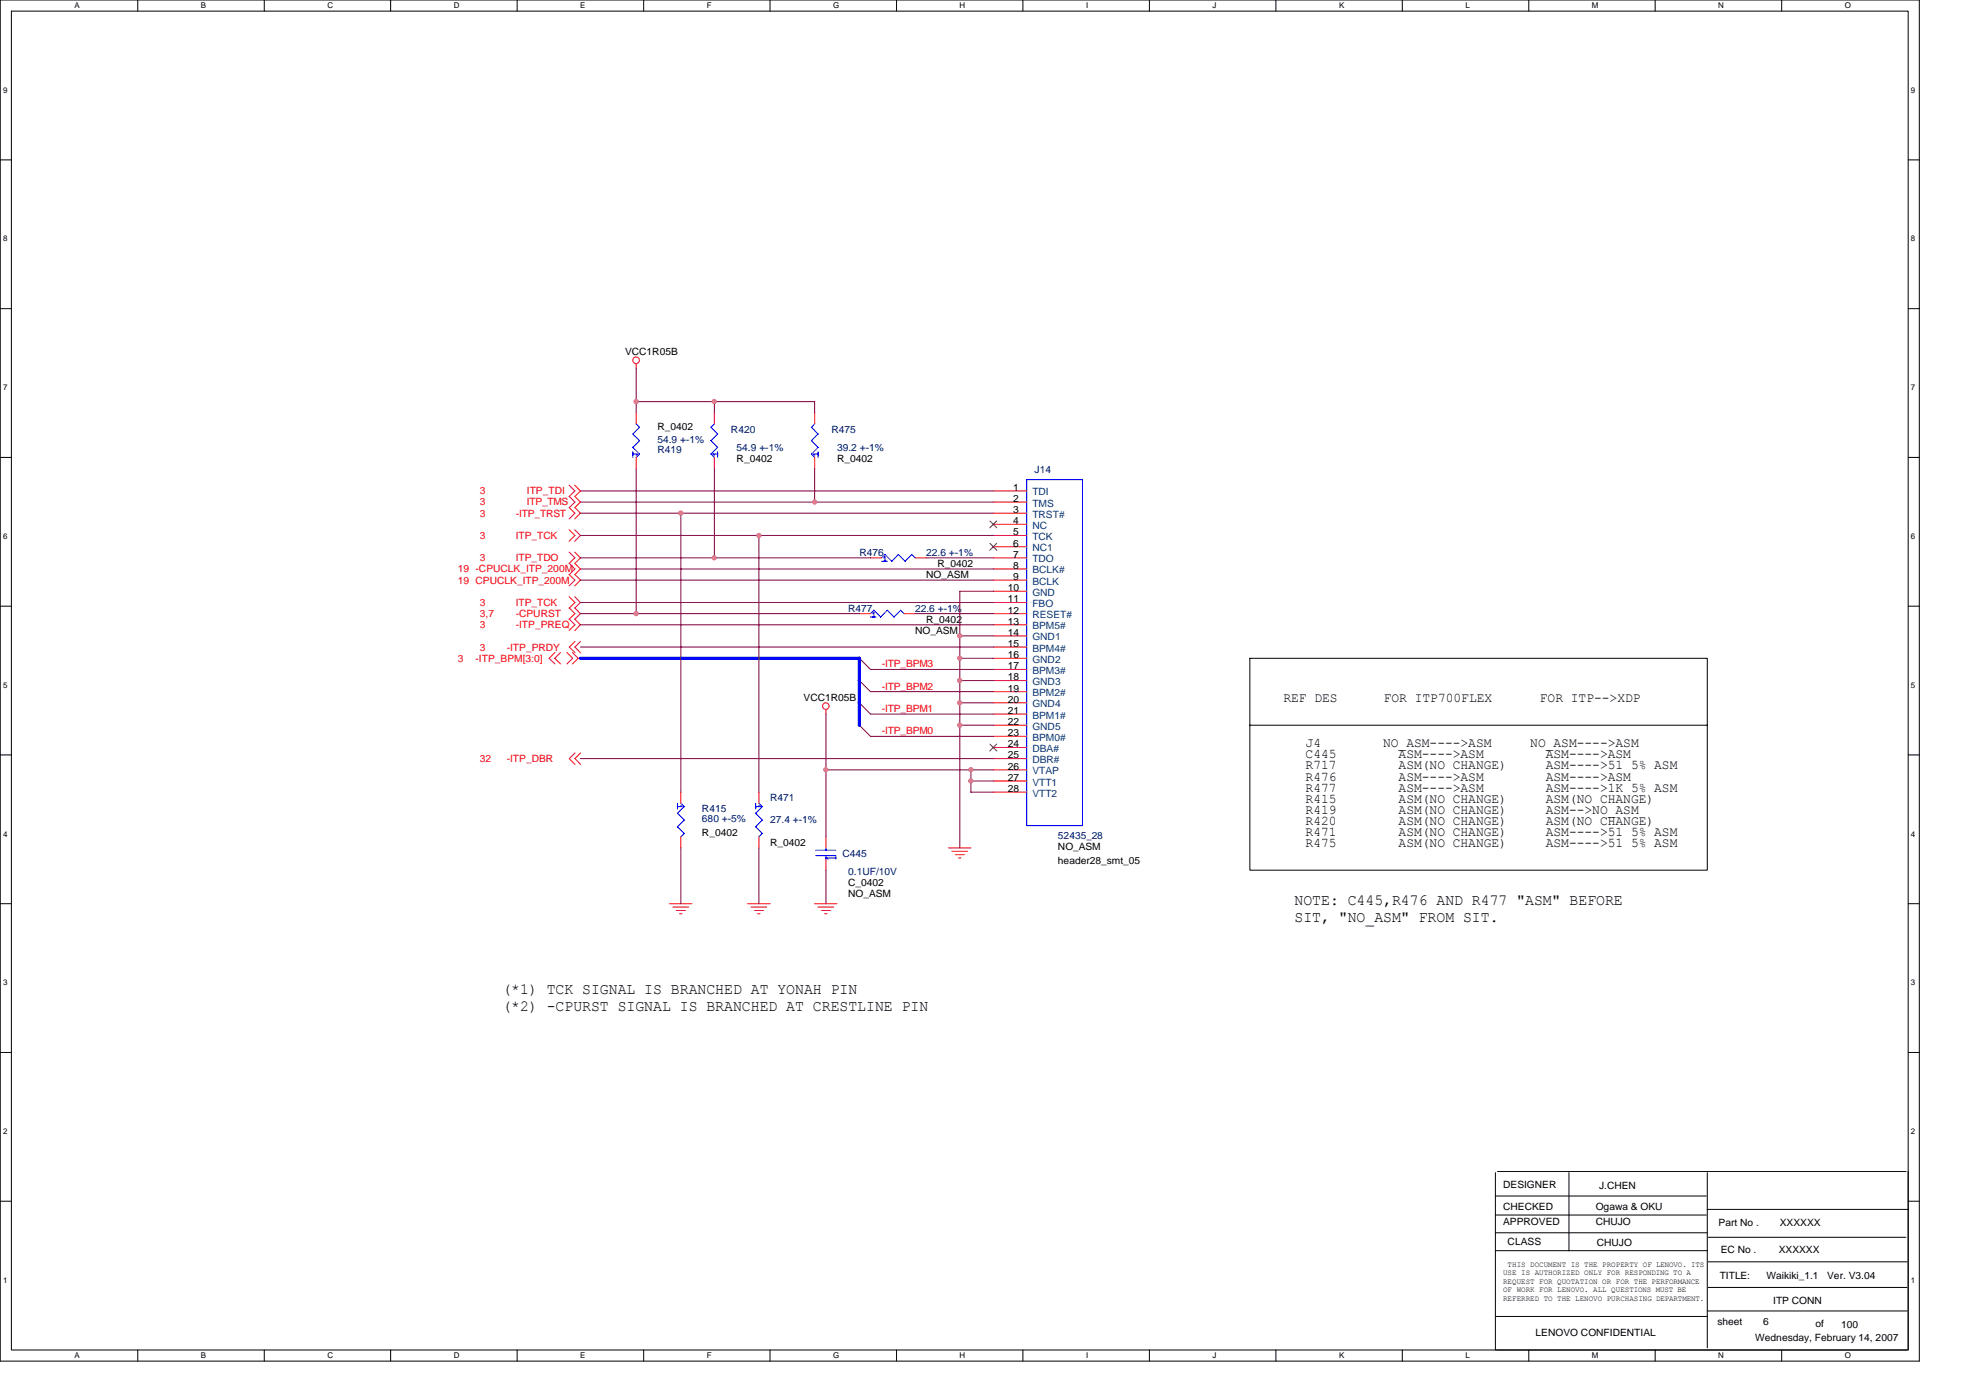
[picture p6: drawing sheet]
<svg xmlns="http://www.w3.org/2000/svg" width="297mm" height="210mm" viewBox="0 0 297 210" stroke-linecap="round" stroke-linejoin="round" font-family="sans-serif">
<path d="M0 0h288.4v204.5h-288.4zM1.7 1.7h285v201.1h-285z" fill="none" stroke="#000" stroke-width=".15"/>
<g fill="#fff">
<path d="M11.2 .2h.8v1.3h-.8z"/>
<path d="M11.2 203h.8v1.4h-.8z"/>
</g>
<path d="M20.7 0v1.7M20.7 202.8v1.7" fill="none" stroke="#000" stroke-width=".15"/>
<g fill="#fff">
<path d="M30.2 .2h.8v1.3h-.8z"/>
<path d="M30.2 203h.8v1.4h-.8z"/>
</g>
<path d="M39.7 0v1.7M39.7 202.8v1.7" fill="none" stroke="#000" stroke-width=".15"/>
<g fill="#fff">
<path d="M49.2 .2h.8v1.3h-.8z"/>
<path d="M49.2 203h.8v1.4h-.8z"/>
</g>
<path d="M58.7 0v1.7M58.7 202.8v1.7" fill="none" stroke="#000" stroke-width=".15"/>
<g fill="#fff">
<path d="M68.2 .2h.8v1.3h-.8z"/>
<path d="M68.2 203h.8v1.4h-.8z"/>
</g>
<path d="M77.7 0v1.7M77.7 202.8v1.7" fill="none" stroke="#000" stroke-width=".15"/>
<g fill="#fff">
<path d="M87.2 .2h.8v1.3h-.8z"/>
<path d="M87.2 203h.8v1.4h-.8z"/>
</g>
<path d="M96.7 0v1.7M96.7 202.8v1.7" fill="none" stroke="#000" stroke-width=".15"/>
<g fill="#fff">
<path d="M106.2 .2h.7v1.3h-.7z"/>
<path d="M106.2 203h.7v1.4h-.7z"/>
</g>
<path d="M115.7 0v1.7M115.7 202.8v1.7" fill="none" stroke="#000" stroke-width=".15"/>
<g fill="#fff">
<path d="M125.2 .2h.9v1.3h-.9z"/>
<path d="M125.2 203h.9v1.4h-.9z"/>
</g>
<path d="M134.7 0v1.7M134.7 202.8v1.7" fill="none" stroke="#000" stroke-width=".15"/>
<g fill="#fff">
<path d="M144.2 .2h.8v1.3h-.8z"/>
<path d="M144.2 203h.8v1.4h-.8z"/>
</g>
<path d="M153.7 0v1.7M153.7 202.8v1.7" fill="none" stroke="#000" stroke-width=".15"/>
<g fill="#fff">
<path d="M163.2 .2h.3v1.3h-.3z"/>
<path d="M163.2 203h.3v1.4h-.3z"/>
</g>
<path d="M172.7 0v1.7M172.7 202.8v1.7" fill="none" stroke="#000" stroke-width=".15"/>
<g fill="#fff">
<path d="M182.2 .2h.6v1.3h-.6z"/>
<path d="M182.2 203h.6v1.4h-.6z"/>
</g>
<path d="M191.7 0v1.7M191.7 202.8v1.7" fill="none" stroke="#000" stroke-width=".15"/>
<g fill="#fff">
<path d="M201.2 .2h.8v1.3h-.8z"/>
<path d="M201.2 203h.8v1.4h-.8z"/>
</g>
<path d="M210.7 0v1.7M210.7 202.8v1.7" fill="none" stroke="#000" stroke-width=".15"/>
<g fill="#fff">
<path d="M220.2 .2h.6v1.3h-.6z"/>
<path d="M220.2 203h.6v1.4h-.6z"/>
</g>
<path d="M229.7 0v1.7M229.7 202.8v1.7" fill="none" stroke="#000" stroke-width=".15"/>
<g fill="#fff">
<path d="M239.2 .2h.9v1.3h-.9z"/>
<path d="M239.2 203h.9v1.4h-.9z"/>
</g>
<path d="M248.7 0v1.7M248.7 202.8v1.7" fill="none" stroke="#000" stroke-width=".15"/>
<g fill="#fff">
<path d="M258.2 .2h.8v1.3h-.8z"/>
<path d="M258.2 203h.8v1.4h-.8z"/>
</g>
<path d="M267.7 0v1.7M267.7 202.8v1.7" fill="none" stroke="#000" stroke-width=".15"/>
<g fill="#fff">
<path d="M277.2 .2h.9v1.3h-.9z"/>
<path d="M277.2 203h.9v1.4h-.9z"/>
<path d="M.5 12.8h.6v1.4h-.6z"/>
<path d="M287.1 12.8h.7v1.4h-.7z"/>
<path d="M.5 35.2h.6v1.3h-.6z"/>
<path d="M287.1 35.2h.7v1.3h-.7z"/>
</g>
<path d="M0 24h1.7M286.7 24h1.7" fill="none" stroke="#000" stroke-width=".15"/>
<g fill="#fff">
<path d="M.5 57.6h.6v1.3h-.6z"/>
<path d="M287.1 57.6h.7v1.3h-.7z"/>
</g>
<path d="M0 46.4h1.7M286.7 46.4h1.7" fill="none" stroke="#000" stroke-width=".15"/>
<g fill="#fff">
<path d="M.5 79.9h.6v1.3h-.6z"/>
<path d="M287.1 79.9h.7v1.3h-.7z"/>
</g>
<path d="M0 68.7h1.7M286.7 68.7h1.7" fill="none" stroke="#000" stroke-width=".15"/>
<g fill="#fff">
<path d="M.5 102.3h.6v1.3h-.6z"/>
<path d="M287.1 102.3h.7v1.3h-.7z"/>
</g>
<path d="M0 91.1h1.7M286.7 91.1h1.7" fill="none" stroke="#000" stroke-width=".15"/>
<g fill="#fff">
<path d="M.5 124.6h.6v1.3h-.6z"/>
<path d="M287.1 124.6h.7v1.3h-.7z"/>
</g>
<path d="M0 113.4h1.7M286.7 113.4h1.7" fill="none" stroke="#000" stroke-width=".15"/>
<g fill="#fff">
<path d="M.5 147h.6v1.3h-.6z"/>
<path d="M287.1 147h.7v1.3h-.7z"/>
</g>
<path d="M0 135.8h1.7M286.7 135.8h1.7" fill="none" stroke="#000" stroke-width=".15"/>
<g fill="#fff">
<path d="M.5 169.3h.6v1.3h-.6z"/>
<path d="M287.1 169.3h.7v1.3h-.7z"/>
</g>
<path d="M0 158.1h1.7M286.7 158.1h1.7" fill="none" stroke="#000" stroke-width=".15"/>
<g fill="#fff">
<path d="M.5 191.7h.6v1.3h-.6z"/>
<path d="M287.1 191.7h.7v1.3h-.7z"/>
</g>
<g fill="none" stroke="#000" stroke-width=".15">
<path d="M187.8 98.9h68.7v31.8h-68.7zM187.8 109h68.7M224.7 179.7h31.7M224.7 176.2v26.7M225 176h61.4M235.7 176.2v11.7M256.5 176.2v26.3M286.7 176v26.8M0 180.5h1.7M224.7 182.6h31.7M224.7 185.2h31.8M224.7 187.9h31.8"/>
<path d="M224.7 197.8h31.8M256.5 181.7h30.2M256.5 197h30.1M256.7 189.6h29.8M256.7 185.9h29.7M256.7 193.4h29.8M286.7 180.5h1.7M224.8 202.8h61.7"/>
</g>
<g fill="none" stroke="#f00" stroke-width=".15">
<path d="M95.6 54.7v.6M85.5 72.9l.9 .9-.9 .8M85.5 74.6l.9 .8-.9 .9M85.5 76.2l.9 .9-.9 .9M85.5 79.6l.9 .9-.9 .8M86.4 72.9l.8 .9-.8 .8M86.4 74.6l.8 .8-.8 .9M86.4 76.2l.8 .9-.8 .9M86.4 79.6l.8 .9-.8 .8M95.6 62v1.7M95.6 68.7v1.7M107.3 62v1.7"/>
<path d="M107.3 68.7v1.7M122.4 62v1.7M122.4 68.7v1.7M149.2 73.8h5.1M149.2 75.4h5.1M149.2 77.1h5.1M149.2 78.8h5.1M83.4 98l-.9 .9 .9 .9M84.2 98l-.8 .9 .8 .9M85.2 98l.8 .9-.8 .9M85.5 83l.9 .8-.9 .9M85.5 86.3l.9 .9-.9 .8"/>
<path d="M85.5 84.6l.9 .9-.9 .9M85.5 89.7l.9 .8-.9 .9M85.5 91.3l.9 .9-.9 .8M85.5 93l.9 .9-.9 .8M86 98l.9 .9-.9 .9M86.4 83l.8 .8-.8 .9M86.4 86.3l.8 .9-.8 .8M86.4 84.6l.8 .9-.8 .9M86.4 89.7l.8 .8-.8 .9M86.4 91.3l.8 .9-.8 .8M86.4 93l.8 .9-.8 .8M86.4 96.4l-.9 .8 .9 .9"/>
<path d="M87.2 96.4l-.8 .8 .8 .9M129.1 92.2h1.7M130.8 83.8h1.7M135.8 92.2h1.7M137.5 83.8h1.7M149.2 83.8h5.1M149.2 80.5h5.1M149.2 82.1h5.1M149.2 85.5h5.1M149.2 87.2h5.1M149.2 88.8h5.1M149.2 90.5h5.1"/>
<path d="M149.2 92.2h5.1M149.2 93.9h5.1M149.2 95.5h5.1M149.2 97.2h5.1M149.2 98.9h5.1M86.4 113.1l-.9 .9 .9 .9M87.2 113.1l-.8 .9 .8 .9M102.3 119v1.7M114 119v1.7M124.1 106.6v.7M149.2 100.6h5.1M149.2 102.3h5.1"/>
<path d="M149.2 103.9h5.1M149.2 105.6h5.1M149.2 107.3h5.1M149.2 109h5.1M149.2 110.6h5.1M149.2 112.3h5.1M149.2 114h5.1M149.2 115.7h5.1M149.2 117.3h5.1M149.2 119h5.1M100.6 135.8h3.4M101.1 136.3h2.4"/>
<path d="M101.6 136.8h1.4M102.1 137.3h.4M102.3 125.7v1.7M112.3 135.8h3.4M112.8 136.3h2.4M113.4 136.8h1.3M113.8 137.3h.4M114 125.7v1.7M122.4 135.8h3.4M122.9 136.3h2.4M123.4 136.8h1.4M123.9 137.3h.4"/>
<path d="M124.1 125.7v1.7M124.1 129.1v1.6M142.5 127.4h3.4M143 127.9h2.4M143.5 128.4h1.4M144 128.9h.4"/>
<circle cx="95.6" cy="54.1" r=".5"/>
<circle cx="124.1" cy="106.1" r=".49"/>
</g>
<g fill="none" stroke="#00f" stroke-width=".15">
<path d="M95.1 67.2l1 1M95.1 68.2h.7M95.1 67.9v.8M95.6 63.7l.5 .5M95.8 68.2l-.2 .2M96.1 66.2l-1 1M96.1 64.2l-1 1 1 1M96.1 68.2l-.5 .5M106.8 66.2l1 1M106.8 64.2l1 1M106.8 68.2l.5 .5M107.1 68.2h.7"/>
<path d="M107.2 68.2l.2 .2M107.4 63.7l-.6 .5M107.8 67.9v.8M107.8 67.2l-1 1M107.8 65.2l-1 1M121.9 66.2l1 1M121.9 64.2l1 1M121.9 68.2l.5 .5M122.4 63.7l-.5 .5M122.9 68.2h-.7l.2 .2M122.9 67.9v.8M122.9 67.2l-1 1"/>
<path d="M122.9 65.2l-1 1M154.3 72.1h8.3v52h-8.3zM130.8 92.7h.9M131.1 92.2l.2-.2v.7M131.3 91.7l1 1M131.3 91.7l-.5 .5M132.3 92.7l1-1 1 1M132.5 84.3h.8M133 83.3l1 1M133 83.6v.7M133 83.7l-.2 .1M133 83.3l-.5 .5"/>
<path d="M135 83.3l1 1M135 83.3l-1 1M135.3 91.7l.5 .5M135.3 91.7l-1 1M137 83.3l.5 .5M137 83.3l-1 1M101.8 122.2l1 1M101.8 124.2l1 1-.5 .6M101.8 120.7v.9M102.3 121l.2 .2h-.7M102.3 120.7l.5 .5-1 1M102.8 123.2l-1 1"/>
<path d="M113.5 122.2l1.1 1M113.5 124.2l1.1 1M113.5 121.2h.7M113.5 120.7v.9M114 121l.2 .2M114 120.7l.6 .5M114.5 121.2l-1 1M114.5 123.2l-1 1M114.5 125.2l-.5 .6M122.6 127.7h3M122.6 128.6h3M124.1 128.9h1.5"/>
<path d="M124.1 127.4v.4M124.1 128.5v.6M124.1 128.9l.3 .2M125.6 128.7v.4"/>
</g>
<path d="M148.7 78.3l1.1 1M149.8 78.3l-1.1 1M148.7 81.6l1.1 1.1M149.8 81.6l-1.1 1.1M148.7 111.8l1.1 1M149.8 111.8l-1.1 1" fill="none" stroke="#804000" stroke-width=".15"/>
<g fill="none" stroke="#800040" stroke-width=".15">
<path d="M95.6 55.3v6.7M87.2 75.4h62.1M87.2 77.1h62.1M87.2 73.8h62.1M95.6 60.3h26.8v1.7M95.6 70.4v21.8M102.3 77.1v41.9M107.3 60.3v1.7M107.3 70.4v13.4M122.4 70.4v5.1M87.2 83.8h43.6M87.2 97.2h62.1"/>
<path d="M87.2 92.2h41.9M87.2 85.5h62.1M87.2 80.5h62.1M87.2 87.2h62.1M87.2 93.9h62.1M87.2 90.5h62.1M114 80.5v38.5M129.1 98.9l1.7 1.7h18.5M137.5 92.2h11.8M139.2 83.8h10.1M144.2 95.5h5.1M144.2 98.9h5.1"/>
<path d="M149.3 88.8h-5.1v38.6M87.2 114h62.1M124.1 115.7h25.2M124.1 107.3v18.5M129.1 105.6l1.7 1.7h18.5M129.1 102.2l1.7 1.7h18.5M129.1 108.9l1.7 1.7h18.5M144.2 102.3h5.1M144.2 105.6h5.1M144.2 109h5.1M145.9 115.7v3.3h3.4M145.9 117.3h3.4"/>
<path d="M102.3 127.4v8.4M114 127.4v8.4M124.1 130.7v5.1"/>
</g>
<path d="M87.2 98.9h41.9M129.1 98.9v10.1" fill="none" stroke="#00f" stroke-width=".49"/>
<g fill="#f0f" stroke="#f0f" stroke-width=".15">
<circle cx="144.2" cy="98.9" r=".33"/>
<circle cx="144.2" cy="102.2" r=".33"/>
<circle cx="144.2" cy="109" r=".33"/>
<circle cx="144.2" cy="95.5" r=".33"/>
<circle cx="144.2" cy="105.6" r=".33"/>
<circle cx="122.4" cy="75.4" r=".32"/>
<circle cx="114" cy="80.5" r=".32"/>
<circle cx="107.3" cy="83.8" r=".32"/>
<circle cx="95.6" cy="92.2" r=".33"/>
<circle cx="102.3" cy="77.1" r=".33"/>
<circle cx="124.1" cy="115.7" r=".32"/>
<circle cx="145.9" cy="115.7" r=".33"/>
<circle cx="145.9" cy="117.3" r=".33"/>
<circle cx="95.6" cy="60.3" r=".33"/>
<circle cx="107.3" cy="60.3" r=".32"/>
</g>
<g font-size="2.3">
<text x="194.5" y="136">NOTE: C445,R476 AND R477 &quot;ASM&quot; BEFORE</text>
<text x="194.5" y="138.5">SIT, &quot;NO_ASM&quot; FROM SIT.</text>
<text x="75.5" y="149.4">(*1) TCK SIGNAL IS BRANCHED AT YONAH PIN</text>
<text x="75.5" y="151.9">(*2) -CPURST SIGNAL IS BRANCHED AT CRESTLINE PIN</text>
</g>
<g font-size="2">
<text x="192.8" y="105.5">REF DES</text>
<text x="207.9" y="105.5">FOR ITP700FLEX</text>
<text x="231.4" y="105.5">FOR ITP--&gt;XDP</text>
<text x="196.2" y="112.2">J4</text>
<text x="196.2" y="113.9">C445</text>
<text x="207.8" y="112.2">NO_ASM----&gt;ASM</text>
<text x="210.1" y="113.9">ASM----&gt;ASM</text>
<text x="229.9" y="112.2">NO_ASM----&gt;ASM</text>
<text x="232.3" y="113.9">ASM----&gt;ASM</text>
<text x="196.2" y="115.6">R717</text>
<text x="196.2" y="117.3">R476</text>
<text x="196.2" y="119">R477</text>
<text x="210.1" y="115.6">ASM(NO CHANGE)</text>
<text x="210.1" y="117.3">ASM----&gt;ASM</text>
<text x="210.1" y="119">ASM----&gt;ASM</text>
<text x="232.3" y="115.6">ASM----&gt;51 5% ASM</text>
<text x="232.3" y="117.3">ASM----&gt;ASM</text>
<text x="232.3" y="119">ASM----&gt;1K 5% ASM</text>
<text x="196.2" y="120.6">R415</text>
<text x="196.2" y="122.3">R419</text>
<text x="196.2" y="124">R420</text>
<text x="196.2" y="125.7">R471</text>
<text x="210.1" y="120.6">ASM(NO CHANGE)</text>
<text x="210.1" y="122.3">ASM(NO CHANGE)</text>
<text x="210.1" y="124">ASM(NO CHANGE)</text>
<text x="210.1" y="125.7">ASM(NO CHANGE)</text>
<text x="232.3" y="120.6">ASM(NO CHANGE)</text>
<text x="232.3" y="122.3">ASM--&gt;NO_ASM</text>
<text x="232.3" y="124">ASM(NO CHANGE)</text>
<text x="232.3" y="125.7">ASM----&gt;51 5% ASM</text>
<text x="196.2" y="127.3">R475</text>
<text x="210.1" y="127.3">ASM(NO CHANGE)</text>
<text x="232.3" y="127.3">ASM----&gt;51 5% ASM</text>
</g>
<g font-size="1.5">
<text x="93.9" y="53.3">VCC1R05B</text>
<text x="98.8" y="64.6">R_0402</text>
<text x="110.7" y="69.4">R_0402</text>
<text x="125.8" y="69.4">R_0402</text>
<text x="152.2" y="73.7">1</text>
<text x="152.2" y="75.4">2</text>
<text x="152.2" y="77.1">3</text>
<text x="152.2" y="78.8">4</text>
<text x="152.2" y="80.4">5</text>
<text x="152.2" y="82.1">6</text>
<text x="152.2" y="83.8">7</text>
<text x="139.2" y="86.8">NO_ASM</text>
<text x="140.9" y="85.2">R_0402</text>
<text x="151.4" y="88.8">10</text>
<text x="152.2" y="85.5">8</text>
<text x="152.2" y="87.1">9</text>
<text x="137.5" y="95.2">NO_ASM</text>
<text x="139.2" y="93.6">R_0402</text>
<text x="151.4" y="90.5">11</text>
<text x="151.4" y="92.2">12</text>
<text x="151.4" y="93.9">13</text>
<text x="151.4" y="95.5">14</text>
<text x="151.4" y="97.2">15</text>
<text x="151.4" y="98.9">16</text>
<text x="151.4" y="100.6">17</text>
<text x="120.7" y="105.3">VCC1R05B</text>
<text x="151.4" y="102.2">18</text>
<text x="151.4" y="103.9">19</text>
<text x="151.4" y="105.6">20</text>
<text x="151.4" y="107.3">21</text>
<text x="151.4" y="108.9">22</text>
<text x="151.4" y="110.6">23</text>
<text x="151.4" y="112.3">24</text>
<text x="151.4" y="114">25</text>
<text x="151.4" y="115.7">26</text>
<text x="151.4" y="117.3">27</text>
<text x="151.4" y="119">28</text>
<text x="105.5" y="125.6">R_0402</text>
<text x="115.7" y="127.1">R_0402</text>
<text x="159" y="127.7">NO_ASM</text>
<text x="159" y="129.8">header28_smt_05</text>
<text x="127.4" y="133.1">C_0402</text>
<text x="127.4" y="134.8">NO_ASM</text>
<text x="225.8" y="178.5">DESIGNER</text>
<text x="240.3" y="178.7">J.CHEN</text>
<text x="225.8" y="181.7">CHECKED</text>
<text x="225.8" y="184.1">APPROVED</text>
<text x="239.8" y="181.7">Ogawa &amp; OKU</text>
<text x="239.8" y="184.1">CHUJO</text>
<text x="258.2" y="184.3">Part No .</text>
<text x="267.4" y="184.3">XXXXXX</text>
<text x="226.5" y="187.1">CLASS</text>
<text x="239.9" y="187.3">CHUJO</text>
<text x="258.5" y="188.3">EC No .</text>
<text x="267.2" y="188.3">XXXXXX</text>
<text x="258.4" y="192.1">TITLE:</text>
<text x="265.4" y="192.1">Waikiki_1.1</text>
<text x="266.4" y="196">ITP CONN</text>
<text x="274.5" y="192.1">Ver. V3.04</text>
<text x="230.7" y="200.7">LENOVO CONFIDENTIAL</text>
<text x="258" y="199.2">sheet</text>
<text x="263.7" y="201.5">Wednesday, February 14, 2007</text>
<text x="264.9" y="199.2">6</text>
<text x="272.8" y="199.3">of</text>
<text x="276.6" y="199.5">100</text>
</g>
<g font-size="1.5" fill="#000080">
<text x="109.8" y="65">R420</text>
<text x="124.9" y="65">R475</text>
<text x="98.8" y="68.1">R419</text>
<text x="98.8" y="66.6">54.9 +-1%</text>
<text x="110.7" y="67.7">54.9 +-1%</text>
<text x="125.8" y="67.7">39.2 +-1%</text>
<text x="155.4" y="71.1">J14</text>
<text x="129.1" y="83.5">R476</text>
<text x="139.2" y="83.5">22.6 +-1%</text>
<text x="127.4" y="91.9">R477</text>
<text x="137.5" y="91.9">22.6 +-1%</text>
<text x="105.5" y="122">R415</text>
<text x="105.5" y="123.5">680 +-5%</text>
<text x="115.7" y="120.4">R471</text>
<text x="115.7" y="123.7">27.4 +-1%</text>
<text x="126.6" y="128.8">C445</text>
<text x="127.4" y="131.4">0.1UF/10V</text>
<text x="159" y="126.1">52435_28</text>
</g>
<g font-size="1.5" fill="#f00">
<text x="72.1" y="74.3">3</text>
<text x="72.1" y="75.9">3</text>
<text x="72.1" y="77.6">3</text>
<text x="77.5" y="77.6">-ITP_TRST</text>
<text x="79.2" y="74.3">ITP_TDI</text>
<text x="79.2" y="75.9">ITP_TMS</text>
<text x="72.1" y="81">3</text>
<text x="77.5" y="81">ITP_TCK</text>
<text x="68.8" y="87.7">19 CPUCLK_ITP_200M</text>
<text x="68.8" y="86">19 -CPUCLK_ITP_200M</text>
<text x="72.1" y="84.3">3</text>
<text x="77.5" y="84.3">ITP_TDO</text>
<text x="72.1" y="91">3</text>
<text x="72.1" y="92.7">3,7</text>
<text x="72.1" y="94.4">3</text>
<text x="77.5" y="91">ITP_TCK</text>
<text x="77.5" y="92.7">-CPURST</text>
<text x="77.5" y="94.4">-ITP_PREQ</text>
<text x="68.8" y="99.4">3</text>
<text x="71.5" y="99.4">-ITP_BPM[3:0]</text>
<text x="72.1" y="97.7">3</text>
<text x="76.1" y="97.7">-ITP_PRDY</text>
<text x="132.5" y="100.3">-ITP_BPM3</text>
<text x="132.5" y="107">-ITP_BPM1</text>
<text x="132.5" y="103.6">-ITP_BPM2</text>
<text x="132.5" y="110.3">-ITP_BPM0</text>
<text x="72.1" y="114.5">32</text>
<text x="76.1" y="114.5">-ITP_DBR</text>
</g>
<g font-size="1.5" fill="#004080">
<text x="155.1" y="74.4">TDI</text>
<text x="155.1" y="76.1">TMS</text>
<text x="155.1" y="77.8">TRST#</text>
<text x="155.1" y="79.5">NC</text>
<text x="155.1" y="81.1">TCK</text>
<text x="155.1" y="82.8">NC1</text>
<text x="155.1" y="84.5">TDO</text>
<text x="155.1" y="86.2">BCLK#</text>
<text x="155.1" y="87.8">BCLK</text>
<text x="155.1" y="89.5">GND</text>
<text x="155.1" y="91.2">FBO</text>
<text x="155.1" y="92.9">RESET#</text>
<text x="155.1" y="94.6">BPM5#</text>
<text x="155.1" y="96.2">GND1</text>
<text x="155.1" y="97.9">BPM4#</text>
<text x="155.1" y="99.6">GND2</text>
<text x="155.1" y="101.3">BPM3#</text>
<text x="155.1" y="102.9">GND3</text>
<text x="155.1" y="104.6">BPM2#</text>
<text x="155.1" y="106.3">GND4</text>
<text x="155.1" y="108">BPM1#</text>
<text x="155.1" y="109.6">GND5</text>
<text x="155.1" y="111.3">BPM0#</text>
<text x="155.1" y="113">DBA#</text>
<text x="155.1" y="114.7">DBR#</text>
<text x="155.1" y="116.4">VTAP</text>
<text x="155.1" y="118">VTT1</text>
<text x="155.1" y="119.7">VTT2</text>
</g>
<g font-size="1.2">
<text x="11.2" y="1.3">A</text>
<text x="30.2" y="1.3">B</text>
<text x="49.2" y="1.3">C</text>
<text x="68.2" y="1.3">D</text>
<text x="87.2" y="1.3">E</text>
<text x="106.2" y="1.3">F</text>
<text x="125.2" y="1.3">G</text>
<text x="144.2" y="1.3">H</text>
<text x="163.2" y="1.3">I</text>
<text x="182.2" y="1.3">J</text>
<text x="201.2" y="1.3">K</text>
<text x="220.2" y="1.3">L</text>
<text x="239.2" y="1.3">M</text>
<text x="258.2" y="1.3">N</text>
<text x="277.2" y="1.3">O</text>
<text x=".5" y="13.9">9</text>
<text x="287.1" y="13.9">9</text>
<text x=".5" y="36.3">8</text>
<text x="287.1" y="36.3">8</text>
<text x=".5" y="58.6">7</text>
<text x="287.1" y="58.6">7</text>
<text x=".5" y="81">6</text>
<text x="287.1" y="81">6</text>
<text x=".5" y="103.3">5</text>
<text x="287.1" y="103.3">5</text>
<text x=".5" y="125.7">4</text>
<text x="287.1" y="125.7">4</text>
<text x=".5" y="148">3</text>
<text x="287.1" y="148">3</text>
<text x=".5" y="170.4">2</text>
<text x="287.1" y="170.4">2</text>
<text x="225.8" y="191.6">USE IS AUTHORIZED ONLY FOR RESPONDING TO A</text>
<text x="226.5" y="190.4">THIS DOCUMENT IS THE PROPERTY OF LENOVO. ITS</text>
<text x=".5" y="192.7">1</text>
<text x="225.8" y="192.9">REQUEST FOR QUOTATION OR FOR THE PERFORMANCE</text>
<text x="225.8" y="194.2">OF WORK FOR LENOVO. ALL QUESTIONS MUST BE</text>
<text x="225.8" y="195.5">REFERRED TO THE LENOVO PURCHASING DEPARTMENT.</text>
<text x="287.1" y="192.7">1</text>
<text x="11.2" y="204.1">A</text>
<text x="30.2" y="204.1">B</text>
<text x="49.2" y="204.1">C</text>
<text x="68.2" y="204.1">D</text>
<text x="87.2" y="204.1">E</text>
<text x="106.2" y="204.1">F</text>
<text x="125.2" y="204.1">G</text>
<text x="144.2" y="204.1">H</text>
<text x="163.2" y="204.1">I</text>
<text x="182.2" y="204.1">J</text>
<text x="201.2" y="204.1">K</text>
<text x="220.2" y="204.1">L</text>
<text x="239.2" y="204.1">M</text>
<text x="258.2" y="204.1">N</text>
<text x="277.2" y="204.1">O</text>
</g>
</svg>
